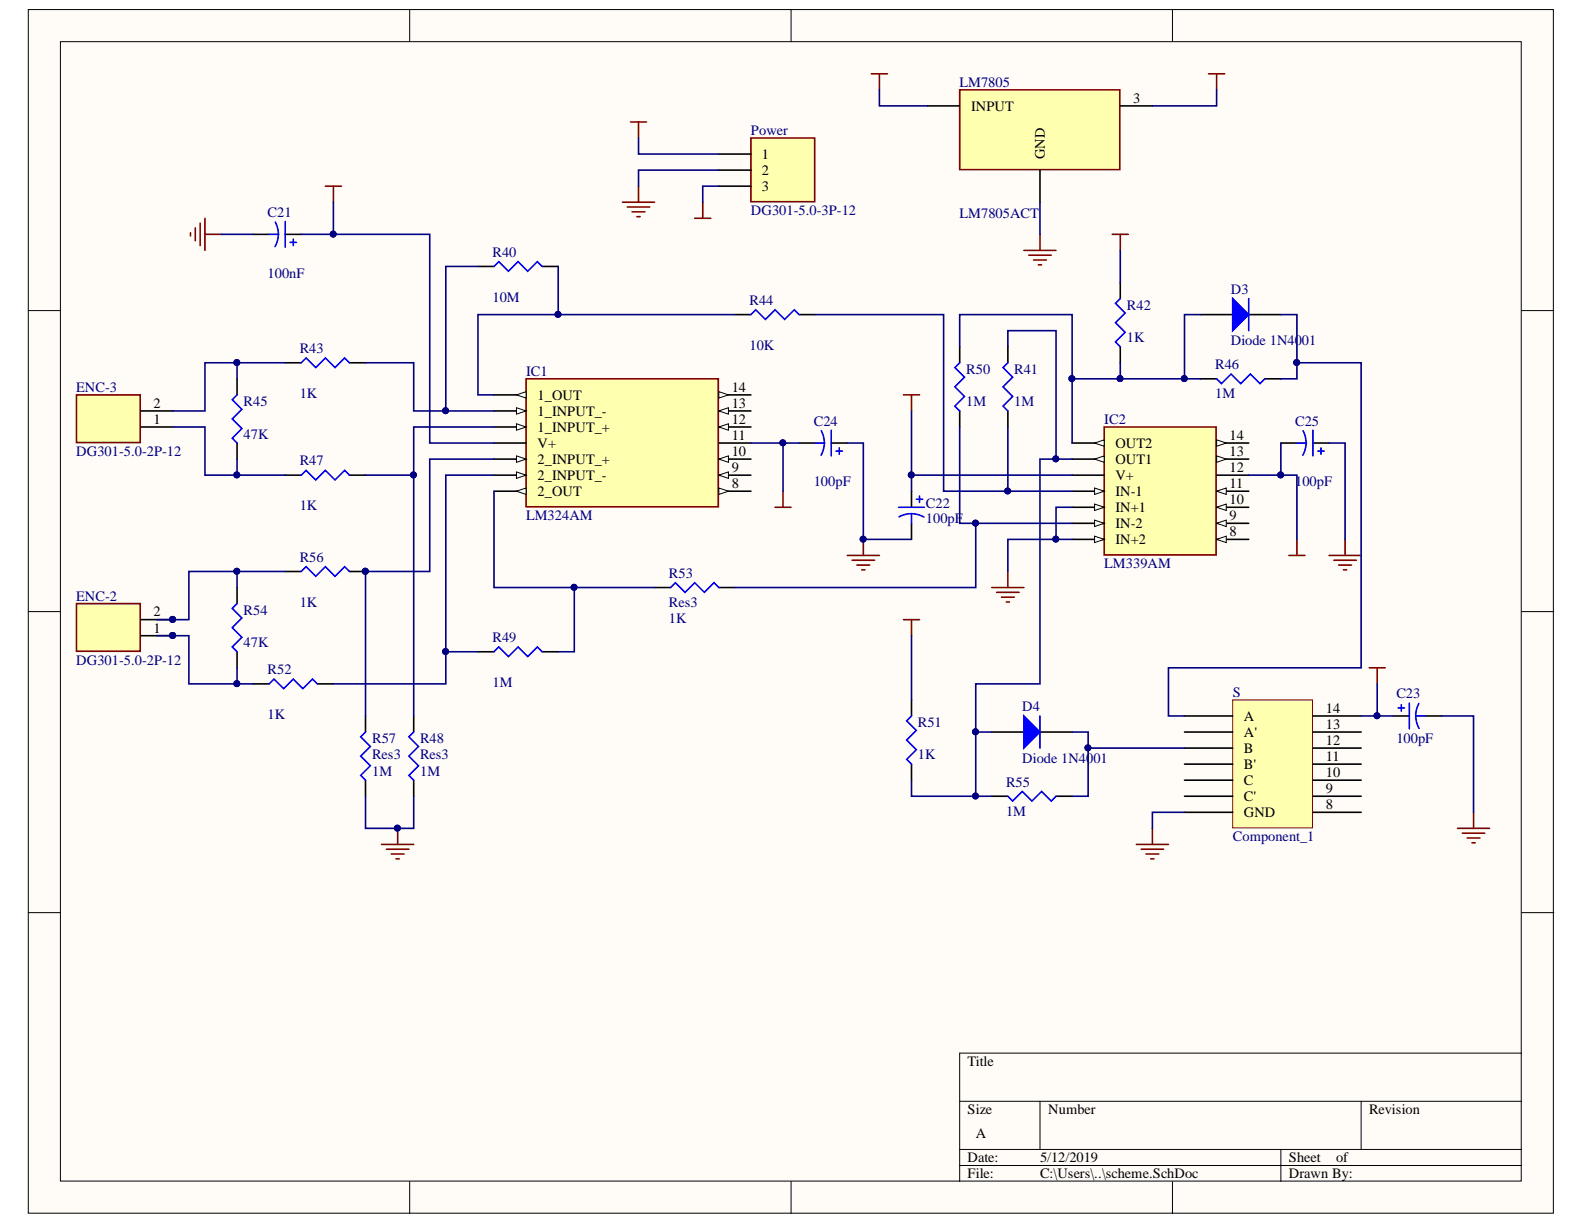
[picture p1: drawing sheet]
<svg xmlns="http://www.w3.org/2000/svg" width="279mm" height="216mm" viewBox="0 0 279 216" stroke-linecap="round" stroke-linejoin="round" font-family="sans-serif">
<g fill="#fffcf8" stroke="#000" stroke-width=".18">
<path d="M5 1.7h269v212.3h-269z"/>
<path d="M10.7 7.4h257.6v200.9h-257.6z"/>
</g>
<g fill="none" stroke="#000" stroke-width=".18">
<path d="M72.3 1.7v5.7M139.5 1.7v5.7M206.8 1.7v5.7M5 54.8h5.7M268.4 54.8h5.7M5 107.9h5.7M268.4 107.9h5.7M5 161h5.7M268.4 161h5.7M169.3 194.3h99.1M183.4 194.3v8.5M240.1 194.3v8.5"/>
<path d="M268.4 185.8h-99.1v22.6M72.3 208.4v5.7M139.5 208.4v5.7M169.3 202.8h99.1M169.3 205.6h99.1M206.8 208.4v5.7M225.9 202.8v5.6"/>
</g>
<path d="M92.8 66.8h33.9v22.6h-33.9z" fill="#ffffb0" stroke="#800000" stroke-width=".28"/>
<path d="M87.1 69.7h5.7" fill="none" stroke="#000" stroke-width=".28"/>
<path d="M91.1 69.7l1.7-.6v1.1z" fill="#fffcf8"/>
<path d="M91.1 69.7l1.7-.6v1.1z" fill="none" stroke="#000" stroke-width=".18"/>
<path d="M87.1 72.5h5.7" fill="none" stroke="#000" stroke-width=".28"/>
<path d="M91.1 71.9l1.7 .6-1.7 .6z" fill="#fffcf8"/>
<path d="M91.1 71.9l1.7 .6-1.7 .6z" fill="none" stroke="#000" stroke-width=".18"/>
<path d="M87.1 75.3h5.7" fill="none" stroke="#000" stroke-width=".28"/>
<path d="M91.1 74.8l1.7 .5-1.7 .6z" fill="#fffcf8"/>
<path d="M91.1 74.8l1.7 .5-1.7 .6z" fill="none" stroke="#000" stroke-width=".18"/>
<path d="M87.1 78.1h5.7M87.1 81h5.7" fill="none" stroke="#000" stroke-width=".28"/>
<path d="M91.1 80.4l1.7 .6-1.7 .5z" fill="#fffcf8"/>
<path d="M91.1 80.4l1.7 .6-1.7 .5z" fill="none" stroke="#000" stroke-width=".18"/>
<path d="M87.1 83.8h5.7" fill="none" stroke="#000" stroke-width=".28"/>
<path d="M91.1 83.2l1.7 .6-1.7 .6z" fill="#fffcf8"/>
<path d="M91.1 83.2l1.7 .6-1.7 .6z" fill="none" stroke="#000" stroke-width=".18"/>
<path d="M87.1 86.6h5.7" fill="none" stroke="#000" stroke-width=".28"/>
<path d="M91.1 86.6l1.7-.5v1.1z" fill="#fffcf8"/>
<path d="M91.1 86.6l1.7-.5v1.1z" fill="none" stroke="#000" stroke-width=".18"/>
<path d="M126.8 69.7h5.7" fill="none" stroke="#000" stroke-width=".28"/>
<path d="M126.8 69.1l1.7 .6-1.7 .5z" fill="#fffcf8"/>
<path d="M126.8 69.1l1.7 .6-1.7 .5z" fill="none" stroke="#000" stroke-width=".18"/>
<path d="M126.8 72.5h5.7" fill="none" stroke="#000" stroke-width=".28"/>
<path d="M126.8 72.5l1.7-.6v1.2z" fill="#fffcf8"/>
<path d="M126.8 72.5l1.7-.6v1.2z" fill="none" stroke="#000" stroke-width=".18"/>
<path d="M126.8 75.3h5.7" fill="none" stroke="#000" stroke-width=".28"/>
<path d="M126.8 75.3l1.7-.5v1.1z" fill="#fffcf8"/>
<path d="M126.8 75.3l1.7-.5v1.1z" fill="none" stroke="#000" stroke-width=".18"/>
<path d="M126.8 78.1h5.7M126.8 81h5.7" fill="none" stroke="#000" stroke-width=".28"/>
<path d="M126.8 81l1.7-.6v1.1z" fill="#fffcf8"/>
<path d="M126.8 81l1.7-.6v1.1z" fill="none" stroke="#000" stroke-width=".18"/>
<path d="M126.8 83.8h5.7" fill="none" stroke="#000" stroke-width=".28"/>
<path d="M126.8 83.8l1.7-.6v1.2z" fill="#fffcf8"/>
<path d="M126.8 83.8l1.7-.6v1.2z" fill="none" stroke="#000" stroke-width=".18"/>
<path d="M126.8 86.6h5.7" fill="none" stroke="#000" stroke-width=".28"/>
<path d="M126.8 86.1l1.7 .5-1.7 .6z" fill="#fffcf8"/>
<path d="M126.8 86.1l1.7 .5-1.7 .6z" fill="none" stroke="#000" stroke-width=".18"/>
<path d="M44.6 41.3h2.9M50.3 41.3h2.8M41.8 66.8v2.9M41.8 78.1v2.9M50.3 64h2.8M61.6 64h2.9M141 78.1h2.8M146.6 78.1h2.8M50.3 83.8h2.8M61.6 83.8h2.9" fill="none" stroke="#000" stroke-width=".28"/>
<g fill="none" stroke="#00f" stroke-width=".28">
<path d="M48.6 39.2a4.5 4.5 0 0 1-.1 4.3M50.3 39.1v4.5M47.5 41.3h1.7M51.2 42.7h1.1M51.7 42.2v1.1M41.8 69.7l-.8 .8 1.7 1.7-1.7 1.7 1.7 1.7-1.7 1.7 .8 .8M53.1 64l.9-.9 1.7 1.7 1.7-1.7 1.7 1.7 1.7-1.7 .8 .9M143.8 78.1h1.7M144.9 76a4.5 4.5 0 0 1-.1 4.3M146.6 75.9v4.5M147.5 79.6h1.1M148 79v1.1"/>
<path d="M53.1 83.8l.9-.8 1.7 1.7 1.7-1.7 1.7 1.7 1.7-1.7 .8 .8"/>
</g>
<g fill="none" stroke="#800000" stroke-width=".28">
<path d="M35.3 39.4v3.9M36.1 38.5v5.7M57.4 32.8h2.8M58.8 32.8v2.9M109.8 35.7h5.7M110.6 36.5h4M111.2 21.5h2.8M111.5 37.4h2.3M112.3 38.2h.6M112.6 21.5v2.8M112.6 32.8v2.9M122.5 38.5h2.9"/>
<path d="M124 35.7v2.8M33.6 41.1v.5M34.4 40.2v2.3M36.1 41.3h2.9M136.7 89.5h2.8M138.1 86.6v2.9M149.4 98h5.7M150.3 98.8h4M151.1 99.7h2.3M152.3 95.1v2.9M152 100.5h.6"/>
</g>
<circle cx="152.2" cy="95.1" r=".52" fill="#000080" stroke="#000080" stroke-width=".18"/>
<path d="M194.8 75.3h19.7v22.6h-19.7z" fill="#ffffb0" stroke="#800000" stroke-width=".28"/>
<path d="M189.1 78.1h5.7" fill="none" stroke="#000" stroke-width=".28"/>
<path d="M193.1 78.1l1.7-.5v1.1z" fill="#fffcf8"/>
<path d="M193.1 78.1l1.7-.5v1.1z" fill="none" stroke="#000" stroke-width=".18"/>
<path d="M189.1 81h5.7" fill="none" stroke="#000" stroke-width=".28"/>
<path d="M193.1 81l1.7-.6v1.1z" fill="#fffcf8"/>
<path d="M193.1 81l1.7-.6v1.1z" fill="none" stroke="#000" stroke-width=".18"/>
<path d="M189.1 83.8h5.7M189.1 86.6h5.7" fill="none" stroke="#000" stroke-width=".28"/>
<path d="M193.1 86.1l1.7 .5-1.7 .6z" fill="#fffcf8"/>
<path d="M193.1 86.1l1.7 .5-1.7 .6z" fill="none" stroke="#000" stroke-width=".18"/>
<path d="M189.1 89.5h5.7" fill="none" stroke="#000" stroke-width=".28"/>
<path d="M193.1 88.9l1.7 .6-1.7 .5z" fill="#fffcf8"/>
<path d="M193.1 88.9l1.7 .6-1.7 .5z" fill="none" stroke="#000" stroke-width=".18"/>
<path d="M189.1 92.3h5.7" fill="none" stroke="#000" stroke-width=".28"/>
<path d="M193.1 91.7l1.7 .6-1.7 .6z" fill="#fffcf8"/>
<path d="M193.1 91.7l1.7 .6-1.7 .6z" fill="none" stroke="#000" stroke-width=".18"/>
<path d="M189.1 95.1h5.7" fill="none" stroke="#000" stroke-width=".28"/>
<path d="M193.1 94.6l1.7 .5-1.7 .6z" fill="#fffcf8"/>
<path d="M193.1 94.6l1.7 .5-1.7 .6z" fill="none" stroke="#000" stroke-width=".18"/>
<path d="M214.6 78.1h5.7" fill="none" stroke="#000" stroke-width=".28"/>
<path d="M214.6 77.6l1.7 .5-1.7 .6z" fill="#fffcf8"/>
<path d="M214.6 77.6l1.7 .5-1.7 .6z" fill="none" stroke="#000" stroke-width=".18"/>
<path d="M214.6 81h5.7" fill="none" stroke="#000" stroke-width=".28"/>
<path d="M214.6 80.4l1.7 .6-1.7 .5z" fill="#fffcf8"/>
<path d="M214.6 80.4l1.7 .6-1.7 .5z" fill="none" stroke="#000" stroke-width=".18"/>
<path d="M214.6 83.8h5.7M214.6 86.6h5.7" fill="none" stroke="#000" stroke-width=".28"/>
<path d="M214.6 86.6l1.7-.5v1.1z" fill="#fffcf8"/>
<path d="M214.6 86.6l1.7-.5v1.1z" fill="none" stroke="#000" stroke-width=".18"/>
<path d="M214.6 89.5h5.7" fill="none" stroke="#000" stroke-width=".28"/>
<path d="M214.6 89.5l1.7-.6v1.1z" fill="#fffcf8"/>
<path d="M214.6 89.5l1.7-.6v1.1z" fill="none" stroke="#000" stroke-width=".18"/>
<path d="M214.6 92.3h5.7" fill="none" stroke="#000" stroke-width=".28"/>
<path d="M214.6 92.3l1.7-.6v1.2z" fill="#fffcf8"/>
<path d="M214.6 92.3l1.7-.6v1.2z" fill="none" stroke="#000" stroke-width=".18"/>
<path d="M214.6 95.1h5.7" fill="none" stroke="#000" stroke-width=".28"/>
<path d="M214.6 95.1l1.7-.5v1.1z" fill="#fffcf8"/>
<path d="M214.6 95.1l1.7-.5v1.1z" fill="none" stroke="#000" stroke-width=".18"/>
<g fill="none" stroke="#800000" stroke-width=".28">
<path d="M159.4 69.7h2.8M160.8 69.7v2.8M227.3 98h2.9M228.8 95.1v2.9M174.9 103.6h5.7M175.8 104.5h4M176.6 105.3h2.3M177.5 106.2h.6M177.8 100.8v2.8M67.3 148.9h5.7M68.2 149.8h3.9M69 150.6h2.3"/>
<path d="M69.9 151.5h.5M70.1 146.1v2.8"/>
</g>
<g fill="none" stroke="#000" stroke-width=".28">
<path d="M129.6 55.5h2.9M141 55.5h2.8M177.8 61.2v2.8M177.8 72.5v2.8M41.8 103.6v2.9M41.8 115v2.8M50.3 100.8h2.8M61.6 100.8h2.9M115.5 103.6h2.8M126.8 103.6h2.8M44.6 120.6h2.9M56 120.6h2.8"/>
<path d="M64.5 126.3v2.8M64.5 137.6v2.8M73 126.3v2.8M73 137.6v2.8"/>
</g>
<path d="M132.5 55.5l.8-.9 1.7 1.7 1.7-1.7 1.7 1.7 1.7-1.7 .9 .9M177.8 64l-.9 .8 1.7 1.7-1.7 1.7 1.7 1.7-1.7 1.7 .9 .9M41.8 106.5l-.8 .8 1.7 1.7-1.7 1.7 1.7 1.7-1.7 1.7 .8 .9M53.1 100.8l.9-.8 1.7 1.7 1.7-1.7 1.7 1.7 1.7-1.7 .8 .8M118.3 103.6l.8-.8 1.7 1.7 1.7-1.7 1.7 1.7 1.7-1.7 .9 .8M47.5 120.6l.8-.8 1.7 1.7 1.7-1.7 1.7 1.7 1.7-1.7 .9 .8M64.5 129.1l-.9 .9 1.7 1.7-1.7 1.7 1.7 1.7-1.7 1.7 .9 .8M73 129.1l-.9 .9 1.7 1.7-1.7 1.7 1.7 1.7-1.7 1.7 .9 .8" fill="none" stroke="#00f" stroke-width=".28"/>
<g fill="#000080" stroke="#000080" stroke-width=".18">
<circle cx="64.4" cy="100.8" r=".52"/>
<circle cx="70.1" cy="146.1" r=".52"/>
</g>
<path d="M217.4 123.5h14.1v22.5h-14.1z" fill="#ffffb0" stroke="#800000" stroke-width=".18"/>
<g fill="none" stroke="#000" stroke-width=".28">
<path d="M197.6 49.8v2.9M211.8 55.5h5.6M220.3 55.5h5.6M169.3 61.2v2.8M169.3 72.5v2.8M197.6 61.2v2.8M211.8 66.8h2.8M223.1 66.8h2.8M160.8 123.5v2.8M160.8 134.8v2.8M208.9 126.3h8.5M208.9 129.1h8.5"/>
<path d="M208.9 132h8.5M208.9 134.8h8.5M208.9 137.6h8.5M231.6 126.3h8.5M231.6 129.1h8.5M231.6 132h8.5M231.6 134.8h8.5M231.6 137.6h8.5M174.9 140.4h2.9M186.3 140.4h2.8M208.9 140.4h8.5M208.9 143.3h8.5"/>
<path d="M231.6 140.4h8.5M231.6 143.3h8.5"/>
</g>
<path d="M241.5 117.8h2.8M242.9 117.8v2.8M200.4 148.9h5.7M201.3 149.8h4M202.1 150.6h2.3M203 151.5h.6M203.3 146.1v2.8" fill="none" stroke="#800000" stroke-width=".28"/>
<path d="M197.6 52.7l-.8 .8 1.7 1.7-1.7 1.7 1.7 1.7-1.7 1.7 .8 .9M169.3 64l-.9 .8 1.7 1.7-1.7 1.7 1.7 1.7-1.7 1.7 .9 .9M214.6 66.8l.8 .9 1.7-1.7 1.7 1.7 1.7-1.7 1.7 1.7 .9-.9M160.8 126.3l-.9 .8 1.7 1.7-1.7 1.7 1.7 1.7-1.7 1.7 .9 .9M177.8 140.4l.8 .9 1.7-1.7 1.7 1.7 1.7-1.7 1.7 1.7 .9-.9" fill="none" stroke="#00f" stroke-width=".28"/>
<path d="M217.4 52.7l2.9 2.8-2.9 2.8z" fill="#00f"/>
<path d="M217.4 52.7l2.9 2.8-2.9 2.8zM220.3 52.7v5.6" fill="none" stroke="#00f" stroke-width=".28"/>
<path d="M174.9 129.1h5.7M183.4 129.1h5.7" fill="none" stroke="#000" stroke-width=".28"/>
<path d="M180.6 126.3l2.8 2.8-2.8 2.9z" fill="#00f"/>
<path d="M180.6 126.3l2.8 2.8-2.8 2.9zM183.4 126.3v5.7" fill="none" stroke="#00f" stroke-width=".28"/>
<path d="M159.4 109.3h2.8M160.8 109.3v2.8" fill="none" stroke="#800000" stroke-width=".28"/>
<path d="M132.5 24.3h11.2v11.3h-11.2z" fill="#ffffb0" stroke="#800000" stroke-width=".28"/>
<path d="M126.8 27.2h5.7M126.8 30h5.7M126.8 32.8h5.7" fill="none" stroke="#000" stroke-width=".28"/>
<path d="M169.3 15.8h28.2v14.1h-28.2z" fill="#ffffb0" stroke="#800000" stroke-width=".28"/>
<path d="M163.6 18.7h5.7M197.6 18.7h5.7M183.4 30v5.7M225.9 78.1h2.9M231.6 78.1h2.8M160.8 86.6v2.9M160.8 92.3v2.8M245.8 126.3h2.8M251.4 126.3h2.9" fill="none" stroke="#000" stroke-width=".28"/>
<g fill="none" stroke="#800000" stroke-width=".28">
<path d="M153.7 13h2.8M155.1 13v2.8M213.2 13h2.8M214.6 13v2.8M180.6 44.2h5.7M181.5 45h3.9M182.3 45.9h2.3M183.2 46.7h.5M183.4 41.3v2.9M196.2 41.3h2.8M197.6 41.3v2.9M234.4 98h5.7"/>
<path d="M235.3 98.8h3.9M236.1 99.7h2.3M237.3 95.1v2.9M237 100.5h.5M257.1 146.1h5.7M257.9 147h4M258.8 147.8h2.3M259.6 148.7h.6M259.9 143.3v2.8"/>
</g>
<g fill="none" stroke="#00f" stroke-width=".28">
<path d="M228.8 78.1h1.7M229.8 76a4.5 4.5 0 0 1 0 4.3M231.6 75.9v4.5M232.4 79.6h1.2M233 79v1.1M158.5 89.5h4.5M160.8 90.6l1.3 .2 .9 .4M160.8 90.6l-.9 .1-1.3 .5M160.8 90.6v1.7M161.6 88.1h1.2M162.2 87.5v1.1M246.6 124.9h1.1"/>
<path d="M247.2 124.3v1.1M248.6 124v4.6M249.7 126.3h1.7M249.7 126.3l.1 .9 .5 1.3M250.3 124.1l-.4 .8-.2 1.4"/>
</g>
<path d="M13.5 106.5h11.2v8.4h-11.2z" fill="#ffffb0" stroke="#800000" stroke-width=".28"/>
<path d="M24.8 112.1h5.7M24.8 109.3h5.7" fill="none" stroke="#000" stroke-width=".28"/>
<g fill="#000080" stroke="#000080" stroke-width=".18">
<circle cx="30.4" cy="112.1" r=".52"/>
<circle cx="30.4" cy="109.3" r=".52"/>
</g>
<path d="M13.5 69.7h11.2v8.4h-11.2z" fill="#ffffb0" stroke="#800000" stroke-width=".28"/>
<path d="M84.3 47h2.8M95.6 47h2.9M24.8 75.3h5.7M24.8 72.5h5.7M84.3 115h2.8M95.6 115h2.9" fill="none" stroke="#000" stroke-width=".28"/>
<path d="M87.1 47l.9-.9 1.7 1.7 1.7-1.7 1.7 1.7 1.7-1.7 .8 .9M87.1 115l.9-.9 1.7 1.7 1.7-1.7 1.7 1.7 1.7-1.7 .8 .9" fill="none" stroke="#00f" stroke-width=".28"/>
<g fill="none" stroke="#000080" stroke-width=".28">
<path d="M155.1 15.8v2.9h8.5M214.6 15.8v2.9h-11.3M58.8 35.7v5.6h-5.7M112.6 24.3v2.9h14.2M126.8 32.8h-2.8v2.9M126.8 30h-14.2v2.8M183.4 35.7v5.6M39 41.3h5.6M58.8 41.3h17v36.8h11.3M84.3 47h-5.7v25.5M98.5 47v8.5M129.6 55.5h-45.3v14.2h2.8"/>
<path d="M143.8 55.5h22.6v31.1h22.7M197.6 44.2v5.6M211.8 55.5h-2.9v11.3M225.9 55.5h2.9v11.3h-2.9M30.5 75.3h5.6v8.5h5.7M41.8 64v2.8M50.3 64h-14.2v8.5h-5.6M64.5 64h8.5v8.5h14.1M87.1 75.3h-14.1v8.5h-8.5M132.5 78.1h5.6v8.5M138.1 78.1h2.9M149.4 78.1h2.9v17h8.5"/>
<path d="M160.8 72.5v11.3h28.3M169.3 75.3v17h2.8M169.3 61.2v-5.7h19.8v11.3M177.8 61.2v-2.9h8.5v22.7h2.8M177.8 75.3v11.3M197.6 64v2.8h14.2M197.6 66.8h-8.5v11.3M225.9 78.1v5.7M228.8 64h11.3v53.8h-34v8.5h2.8M234.4 78.1h2.9v17M41.8 81v2.8h8.5M73 83.8v42.5"/>
<path d="M87.1 83.8h-8.5v36.8h-19.8M87.1 81h-11.3v19.8h-11.3v25.5M87.1 86.6v17h28.4M160.8 83.8v2.8M186.3 81h-2.9v39.6h-11.3v8.5M189.1 95.1h-11.3v5.7M189.1 89.5h-2.8v5.6M189.1 92.3h-17v11.3h-42.5M220.3 83.8h8.5v11.3M27.7 112.1h5.6v8.5h8.5v-2.8M41.8 103.6v-2.8h-8.5v8.5h-5.6M41.8 100.8h8.5"/>
<path d="M78.6 115h5.7M101.3 103.6v11.4h-2.8M160.8 112.1v11.4M41.8 120.6h2.8M160.8 137.6v2.8h14.1M174.9 129.1h-2.8v11.3M189.1 129.1h2.8v2.9M208.9 132h-17v8.4h-2.8M242.9 120.6v5.7h-2.8M242.9 126.3h2.9M254.3 126.3h5.6v17M64.5 140.4v5.7h8.5v-5.7"/>
<path d="M208.9 143.3h-5.6v2.8"/>
</g>
<g fill="#000080" stroke="#000080" stroke-width=".18">
<circle cx="78.6" cy="72.4" r=".52"/>
<circle cx="72.9" cy="83.8" r=".52"/>
<circle cx="138.1" cy="78.1" r=".52"/>
<circle cx="225.9" cy="83.8" r=".52"/>
<circle cx="186.2" cy="95.1" r=".52"/>
<circle cx="98.4" cy="55.5" r=".52"/>
<circle cx="177.7" cy="86.6" r=".52"/>
<circle cx="186.2" cy="80.9" r=".52"/>
<circle cx="160.7" cy="83.8" r=".52"/>
<circle cx="41.8" cy="100.8" r=".52"/>
<circle cx="41.8" cy="120.6" r=".52"/>
<circle cx="78.6" cy="114.9" r=".52"/>
<circle cx="70.1" cy="146.1" r=".52"/>
<circle cx="172.1" cy="92.3" r=".52"/>
<circle cx="30.4" cy="109.3" r=".52"/>
<circle cx="30.4" cy="112.1" r=".52"/>
<circle cx="64.4" cy="100.8" r=".52"/>
<circle cx="242.9" cy="126.2" r=".52"/>
<circle cx="208.9" cy="66.8" r=".52"/>
<circle cx="197.6" cy="66.8" r=".52"/>
<circle cx="189.1" cy="66.8" r=".52"/>
<circle cx="228.7" cy="63.9" r=".52"/>
<circle cx="172.1" cy="140.4" r=".52"/>
<circle cx="172.1" cy="129.1" r=".52"/>
<circle cx="191.9" cy="131.9" r=".52"/>
<circle cx="152.2" cy="95.1" r=".52"/>
<circle cx="41.8" cy="63.9" r=".52"/>
<circle cx="41.8" cy="83.8" r=".52"/>
<circle cx="58.8" cy="41.3" r=".52"/>
<circle cx="101.3" cy="103.6" r=".52"/>
</g>
<g font-size="2.5" fill="#000080">
<text x="169.2" y="15.3">LM7805</text>
<text x="132.5" y="23.8">Power</text>
<text x="47.2" y="38.2">C21</text>
<text x="132.5" y="37.9">DG301-5.0-3P-12</text>
<text x="169.2" y="38.5">LM7805ACT</text>
<text x="86.9" y="45.3">R40</text>
<text x="47.2" y="49">100nF</text>
<text x="86.9" y="53.3">10M</text>
<text x="132.2" y="53.8">R44</text>
<text x="217.1" y="51.8">D3</text>
<text x="198.8" y="54.7">R42</text>
<text x="52.9" y="62.3">R43</text>
<text x="132.2" y="61.7">10K</text>
<text x="198.8" y="60.4">1K</text>
<text x="214.3" y="65.2">R46</text>
<text x="217.1" y="60.9">Diode 1N4001</text>
<text x="13.4" y="69.1">ENC-3</text>
<text x="43" y="71.7">R45</text>
<text x="52.9" y="70.2">1K</text>
<text x="92.8" y="66.3">IC1</text>
<text x="170.4" y="71.7">1M</text>
<text x="170.4" y="66">R50</text>
<text x="178.9" y="71.7">1M</text>
<text x="178.9" y="66">R41</text>
<text x="214.3" y="70.2">1M</text>
<text x="43" y="77.4">47K</text>
<text x="143.5" y="75.1">C24</text>
<text x="194.8" y="74.7">IC2</text>
<text x="228.5" y="75.1">C25</text>
<text x="13.4" y="80.4">DG301-5.0-2P-12</text>
<text x="52.9" y="82.1">R47</text>
<text x="143.5" y="85.8">100pF</text>
<text x="163.3" y="89.5">C22</text>
<text x="228.5" y="85.8">100pF</text>
<text x="52.9" y="90">1K</text>
<text x="92.8" y="91.7">LM324AM</text>
<text x="163.3" y="92.3">100pF</text>
<text x="52.9" y="99.1">R56</text>
<text x="118" y="102">R53</text>
<text x="194.8" y="100.3">LM339AM</text>
<text x="13.4" y="105.9">ENC-2</text>
<text x="52.9" y="107">1K</text>
<text x="118" y="107">Res3</text>
<text x="43" y="108.5">R54</text>
<text x="86.9" y="113.3">R49</text>
<text x="118" y="109.9">1K</text>
<text x="13.4" y="117.3">DG301-5.0-2P-12</text>
<text x="43" y="114.1">47K</text>
<text x="47.2" y="119">R52</text>
<text x="86.9" y="121.2">1M</text>
<text x="180.3" y="125.5">D4</text>
<text x="217.5" y="122.9">S</text>
<text x="246.3" y="123.2">C23</text>
<text x="47.2" y="126.9">1K</text>
<text x="65.6" y="131.1">R57</text>
<text x="74.1" y="131.1">R48</text>
<text x="161.9" y="128.3">R51</text>
<text x="246.3" y="131.1">100pF</text>
<text x="65.6" y="136.8">1M</text>
<text x="65.6" y="133.9">Res3</text>
<text x="74.1" y="136.8">1M</text>
<text x="74.1" y="133.9">Res3</text>
<text x="161.9" y="133.9">1K</text>
<text x="180.3" y="134.5">Diode 1N4001</text>
<text x="177.5" y="143.9">1M</text>
<text x="177.5" y="138.7">R55</text>
<text x="217.5" y="148.4">Component_1</text>
</g>
<g font-size="2.5">
<text x="171.3" y="19.5">INPUT</text>
<text x="199.9" y="18.2">3</text>
<text x="134.4" y="28.1">1</text>
<text x="184.3" y="28.1" transform="rotate(-90 184.3 28.1)">GND</text>
<text x="134.4" y="30.8">2</text>
<text x="134.4" y="33.7">3</text>
<text x="27.1" y="71.9">2</text>
<text x="94.8" y="70.5">1_OUT</text>
<text x="129.1" y="69.1">14</text>
<text x="129.1" y="71.9">13</text>
<text x="27.1" y="74.7">1</text>
<text x="94.8" y="73.4">1_INPUT_-</text>
<text x="94.8" y="76.2">1_INPUT_+</text>
<text x="129.1" y="74.7">12</text>
<text x="129.1" y="77.6">11</text>
<text x="216.9" y="77.6">14</text>
<text x="94.8" y="79">V+</text>
<text x="94.8" y="81.8">2_INPUT_+</text>
<text x="129.1" y="80.4">10</text>
<text x="129.1" y="83.3">9</text>
<text x="196.7" y="79">OUT2</text>
<text x="196.7" y="81.8">OUT1</text>
<text x="216.9" y="80.4">13</text>
<text x="216.9" y="83.3">12</text>
<text x="94.8" y="84.7">2_INPUT_-</text>
<text x="94.8" y="87.5">2_OUT</text>
<text x="129.1" y="86.1">8</text>
<text x="196.7" y="84.7">V+</text>
<text x="196.7" y="87.5">IN-1</text>
<text x="216.9" y="86.1">11</text>
<text x="216.9" y="88.9">10</text>
<text x="196.7" y="90.4">IN+1</text>
<text x="196.7" y="93.2">IN-2</text>
<text x="216.9" y="91.7">9</text>
<text x="216.9" y="94.6">8</text>
<text x="196.7" y="96">IN+2</text>
<text x="27.1" y="111.6">1</text>
<text x="27.1" y="108.7">2</text>
<text x="233.9" y="125.7">14</text>
<text x="219.4" y="127.2">A</text>
<text x="219.4" y="129.9">A'</text>
<text x="233.9" y="131.4">12</text>
<text x="233.9" y="128.6">13</text>
<text x="219.4" y="132.8">B</text>
<text x="219.4" y="135.6">B'</text>
<text x="233.9" y="137">10</text>
<text x="233.9" y="134.3">11</text>
<text x="219.4" y="138.5">C</text>
<text x="219.4" y="141.3">C'</text>
<text x="233.9" y="142.7">8</text>
<text x="233.9" y="139.9">9</text>
<text x="219.4" y="144.2">GND</text>
<text x="170.7" y="188">Title</text>
<text x="170.7" y="196.6">Size</text>
<text x="184.9" y="196.6">Number</text>
<text x="241.5" y="196.6">Revision</text>
<text x="172.1" y="200.8">A</text>
<text x="170.7" y="205">Date:</text>
<text x="170.7" y="207.8">File:</text>
<text x="183.5" y="205">5/12/2019</text>
<text x="183.5" y="207.8">C:\Users\..\scheme.SchDoc</text>
<text x="227.4" y="205">Sheet</text>
<text x="227.4" y="207.8">Drawn By:</text>
<text x="235.7" y="205">of</text>
</g>
</svg>
